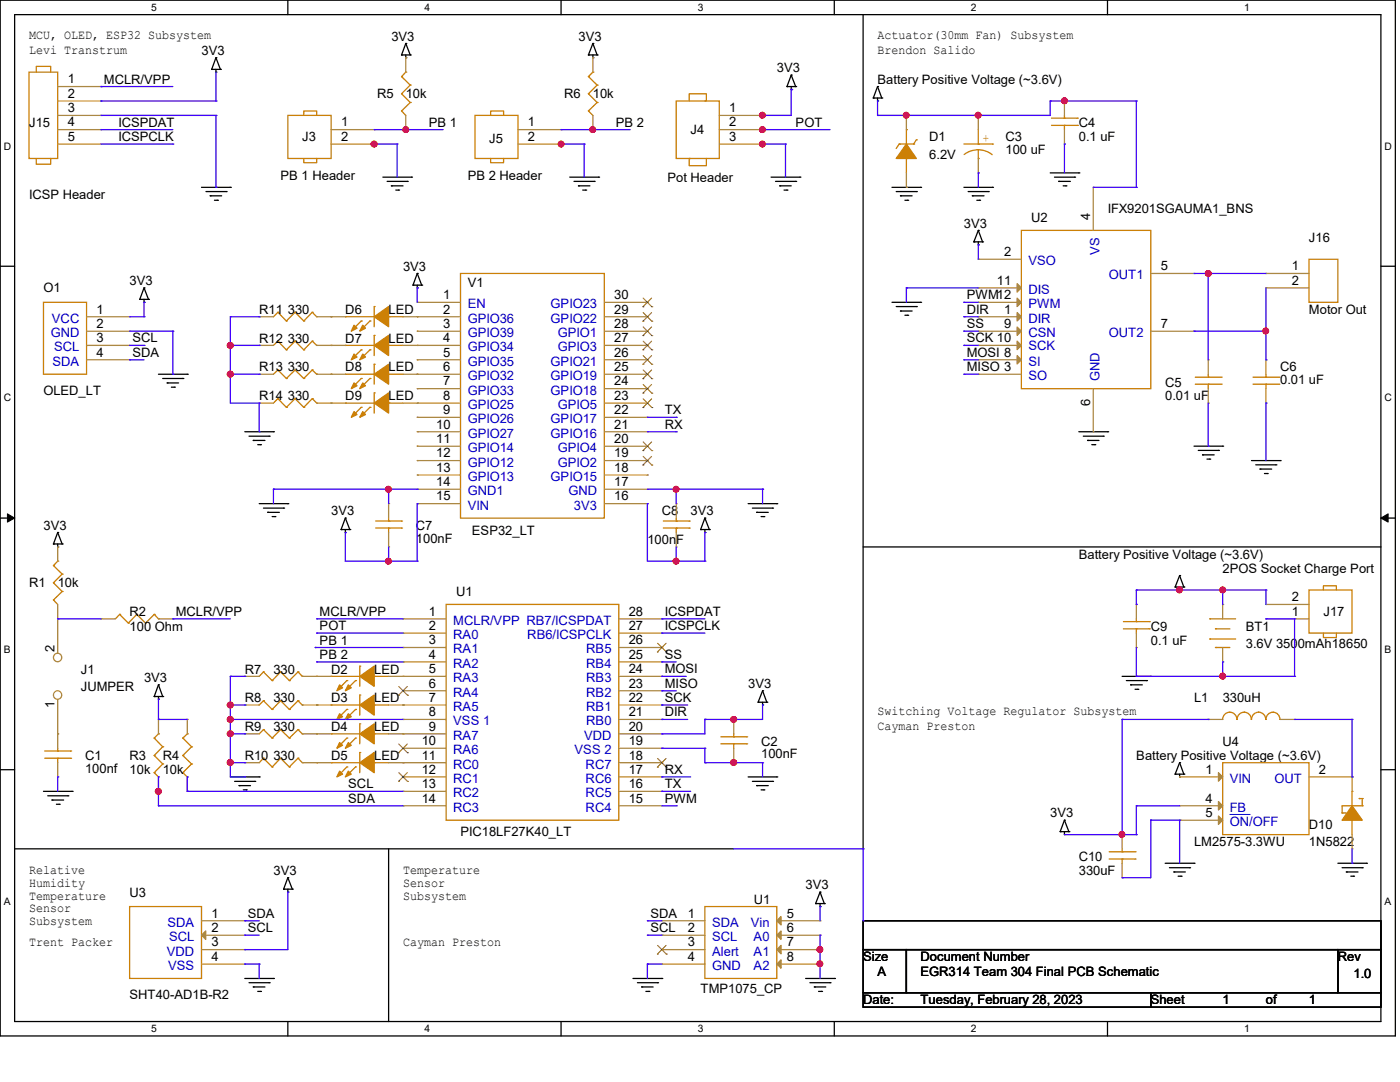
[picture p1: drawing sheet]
<svg xmlns="http://www.w3.org/2000/svg" width="279mm" height="216mm" viewBox="0 0 279 216" stroke-linecap="round" stroke-linejoin="round" font-family="sans-serif">
<path d="M0 0h278.5v206.7h-278.5zM2.9 2.9h272.7v200.9h-272.7z" fill="none" stroke="#000" stroke-width=".25"/>
<g fill="#fff">
<path d="M30.2 .3h1.1v2.3h-1.1z"/>
<path d="M30.2 204.1h1.1v2.3h-1.1z"/>
</g>
<path d="M57.4 0v2.9M57.4 203.8v2.9" fill="none" stroke="#000" stroke-width=".25"/>
<g fill="#fff">
<path d="M84.7 .3h1.1v2.3h-1.1z"/>
<path d="M84.7 204.1h1.1v2.3h-1.1z"/>
</g>
<path d="M112 0v2.9M112 203.8v2.9" fill="none" stroke="#000" stroke-width=".25"/>
<g fill="#fff">
<path d="M139.2 .3h1.1v2.3h-1.1z"/>
<path d="M139.2 204.1h1.1v2.3h-1.1z"/>
</g>
<path d="M166.5 0v2.9M166.5 203.8v2.9" fill="none" stroke="#000" stroke-width=".25"/>
<g fill="#fff">
<path d="M193.8 .3h1.1v2.3h-1.1z"/>
<path d="M193.8 204.1h1.1v2.3h-1.1z"/>
</g>
<path d="M221 0v2.9M221 203.8v2.9" fill="none" stroke="#000" stroke-width=".25"/>
<g fill="#fff">
<path d="M248.3 .3h1.1v2.3h-1.1z"/>
<path d="M248.3 204.1h1.1v2.3h-1.1z"/>
<path d="M.8 28h1.4v2.3h-1.4z"/>
<path d="M276.3 28h1.4v2.3h-1.4z"/>
<path d="M.8 78.2h1.4v2.3h-1.4z"/>
<path d="M276.3 78.2h1.4v2.3h-1.4z"/>
</g>
<path d="M0 53.1h2.9M275.6 53.1h2.9" fill="none" stroke="#000" stroke-width=".25"/>
<g fill="#fff">
<path d="M.8 128.5h1.3v2.2h-1.3z"/>
<path d="M276.3 128.5h1.3v2.2h-1.3z"/>
</g>
<path d="M0 103.4h2.9M275.6 103.4h2.9" fill="none" stroke="#000" stroke-width=".25"/>
<path d="M1.5 102.5l1.4 .9-1.4 .8zM275.6 103.4l1.4-.9v1.7z" fill="#000" stroke="#000" stroke-width=".2"/>
<g fill="#fff">
<path d="M.8 178.7h1.3v2.2h-1.3z"/>
<path d="M276.3 178.7h1.3v2.2h-1.3z"/>
</g>
<g fill="none" stroke="#000" stroke-width=".25">
<path d="M42.2 13.8h.1M42.2 13.8h1.8M43.1 14.4h.1M43.1 11.5h.1M43.1 13.8v.6M43.1 11.5l-.9 2.3M43.1 11.5l.9 2.3M44 13.8h.1M80.1 11h.1M80.1 11h1.8M81 11.5h.1M81 8.7h.1"/>
<path d="M81 11v.5M81 8.7l-.9 2.3M81 8.7l.9 2.3M81.9 11h.1M117.4 11h.1M117.4 11h1.8M118.3 11.5h.1M118.3 8.7h.1M118.3 11v.5M118.3 8.7l-.9 2.3M118.3 8.7l.9 2.3M119.2 11h.1"/>
<path d="M157.1 17.3h.1M157.1 17.3h1.7M157.9 17.9h.1M157.9 15h.1M157.9 17.3v.6M157.9 15l-.8 2.3M157.9 15l.9 2.3M158.8 17.3h.1M172.3 2.9v166.5M174.3 19.6h.1M174.3 19.6h1.7M175.1 17.3h.1"/>
<path d="M175.1 19.6v.6M175.1 17.3l-.8 2.3M175.1 17.3l.9 2.3M176 19.6h.1M40.2 37.4h5.8M41.1 38.2h4M42 39.1h.1M42 39.1h2.2M42.8 40h.6M43.4 40h.1M45.1 38.2h.1M46 37.4h.1"/>
<path d="M76.4 35.3h5.7M77.3 36.2h4M78.1 37.1h.1M78.1 37.1h2.3M79 37.9h.5M79.5 37.9h.1M81.3 36.2h.1M82.1 35.3h.1M113.7 35.3h5.8M114.6 36.2h4M115.4 37.1h.1M115.4 37.1h2.3"/>
<path d="M116.3 37.9h.6M116.9 37.9h.1M118.6 36.2h.1M119.5 35.3h.1M153.9 35.3h5.7M154.8 36.2h4M155.6 37.1h.1M155.6 37.1h2.3M156.5 37.9h.6M157.1 37.9h.1M158.8 36.2h.1M159.6 35.3h.1"/>
<path d="M175.1 20.2h.1M178 37.4h5.7M178.9 38.2h4M179.7 39.1h.1M179.7 39.1h2.3M180.6 40h.5M181.1 40h.1M182.9 38.2h.1M183.7 37.4h.1M192.4 37.4h5.7M193.2 38.2h4M194.1 39.1h.1"/>
<path d="M194.1 39.1h2.3M194.9 40h.6M195.5 40h.1M197.2 38.2h.1M198.1 37.4h.1M209.6 34.5h5.7M210.4 35.3h4.1M211.3 36.2h.1M211.3 36.2h2.3M212.2 37.1h.5M212.7 37.1h.1M214.5 35.3h.1"/>
<path d="M215.3 34.5h.1M27.9 59.7h.1M27.9 59.7h1.7M28.7 57.4h.1M28.7 59.7v.6M28.7 57.4l-.8 2.3M28.7 57.4l.9 2.3M29.6 59.7h.1M82.4 56.9h.1M82.4 56.9h1.8M83.3 57.4h.1M83.3 54.6h.1"/>
<path d="M83.3 56.9v.5M83.3 54.6l-.9 2.3M83.3 54.6l.9 2.3M84.2 56.9h.1M194.4 48.3h.1M194.4 48.3h1.7M195.2 48.9h.1M195.2 46h.1M195.2 48.3v.6M195.2 46l-.8 2.3M195.2 46l.9 2.3M196.1 48.3h.1"/>
<path d="M28.7 60.3h.1M31.6 74.7h5.8M32.5 75.5h4M33.4 76.4h.1M33.4 76.4h2.2M34.2 77.3h.6M34.8 77.3h.1M36.5 75.5h.1M37.4 74.7h.1M178 60.3h5.7M178.9 61.2h4M179.7 62.1h.1"/>
<path d="M179.7 62.1h2.3M180.6 62.9h.5M181.1 62.9h.1M182.9 61.2h.1M183.7 60.3h.1M48.9 86.1h5.7M49.7 87h4M50.5 87.9h.1M50.5 87.9h2.4M51.4 88.7h.6M52 88.7h.1M53.7 87h.1"/>
<path d="M54.6 86.1h.1M215.3 86.1h5.8M216.2 87h4M217 87.9h.1M217 87.9h2.3M217.9 88.7h.6M218.5 88.7h.1M220.2 87h.1M221.1 86.1h.1M238.3 89h5.7M239.1 89.9h4.1M240 90.8h.1"/>
<path d="M240 90.8h2.3M240.9 91.6h.5M241.4 91.6h.1M243.2 89.9h.1M244 89h.1M249.8 91.9h5.7M250.6 92.8h4M251.5 93.6h.1M251.5 93.6h2.3M252.3 94.5h.6M252.9 94.5h.1M254.6 92.8h.1"/>
<path d="M255.5 91.9h.1M10.7 108.5h.1M10.7 108.5h1.7M11.5 109.1h.1M11.5 106.3h.1M11.5 108.5v.6M11.5 106.3l-.8 2.2M11.5 106.3l.9 2.2M12.4 108.5h.1M51.7 100.5h5.7M52.6 101.4h4M53.4 102.2h.1"/>
<path d="M53.4 102.2h2.4M54.3 103.1h.6M54.9 103.1h.1M56.6 101.4h.1M57.4 100.5h.1M68.1 105.7h.1M68.1 105.7h1.7M68.9 106.3h.1M68.9 103.4h.1M68.9 105.7v.6M68.9 103.4l-.8 2.3M68.9 103.4l.9 2.3"/>
<path d="M69.8 105.7h.1M139.8 105.7h.1M139.8 105.7h1.8M140.7 106.3h.1M140.7 103.4h.1M140.7 105.7v.6M140.7 103.4l-.9 2.3M140.7 103.4l.9 2.3M141.6 105.7h.1M149.3 100.5h5.7M150.2 101.4h4M151 102.2h.1"/>
<path d="M151 102.2h2.3M151.9 103.1h.5M152.4 103.1h.1M154.2 101.4h.1M155 100.5h.1M172.3 109.1h103.3M234.5 117.1h.1M234.5 117.1h1.8M235.4 117.7h.1M235.4 114.9h.1M235.4 117.1v.6M235.4 114.9l-.9 2.2"/>
<path d="M235.4 114.9l.9 2.2M236.3 117.1h.1M30.8 139h.1M30.8 139h1.7M31.6 139.5h.1M31.6 136.7h.1M31.6 139v.5M31.6 136.7l-.8 2.3M31.6 136.7l.9 2.3M32.5 139h.1M152.2 137.8h.1M152.2 137.8l-.9 2.3"/>
<path d="M152.2 137.8l.8 2.3M223.9 135h5.8M224.8 135.8h4M225.6 136.7h.1M225.6 136.7h2.4M226.5 137.5h.6M227.1 137.5h.1M228.8 135.8h.1M229.7 135h.1M0 153.6h2.9M8.7 157.9h5.7M9.5 158.8h4"/>
<path d="M10.4 159.6h.1M10.4 159.6h2.3M13.5 158.8h.1M14.4 157.9h.1M46 155h5.7M46.8 155.9h4M47.7 156.8h.1M47.7 156.8h2.3M48.6 157.6h.5M49.1 157.6h.1M50.8 155.9h.1M51.7 155h.1"/>
<path d="M149.3 155h5.7M150.2 155.9h4M151 156.8h.1M151 156.8h2.3M151.3 140.1h.1M151.3 140.1h1.7M151.9 157.6h.5M152.2 140.7h.1M152.2 140.1v.6M152.4 157.6h.1M153 140.1h.1M154.2 155.9h.1"/>
<path d="M155 155h.1M234.5 154.5h.1M234.5 154.5h1.8M235.4 155h.1M235.4 152.2h.1M235.4 154.5v.5M235.4 152.2l-.9 2.3M235.4 152.2l.9 2.3M236.3 154.5h.1M275.6 153.6h2.9M2.9 169.4h143.5M11.3 160.5h.5"/>
<path d="M11.8 160.5h.1M56.6 177.4h.1M56.6 177.4h1.7M57.4 178h.1M57.4 175.1h.1M57.4 177.4v.6M57.4 175.1l-.8 2.3M57.4 175.1l.9 2.3M58.3 177.4h.1M77.6 169.4v34.4M163.7 178h.1M163.7 178l-.9 2.3"/>
<path d="M163.7 178l.8 2.3M211.6 165.9h.1M211.6 165.9h1.7M212.4 166.5h.1M212.4 163.7h.1M212.4 165.9v.6M212.4 163.7l-.8 2.2M212.4 163.7l.9 2.2M213.3 165.9h.1M232.5 172.3h5.8M233.4 173.1h4M234.3 174h.1"/>
<path d="M234.3 174h2.3M235.1 174.8h.6M235.7 174.8h.1M237.4 173.1h.1M238.3 172.3h.1M267 172.3h5.7M267.8 173.1h4.1M268.7 174h.1M268.7 174h2.3M269.6 174.8h.5M270.1 174.8h.1M271.9 173.1h.1"/>
<path d="M272.7 172.3h.1M48.9 195.2h5.7M49.7 196.1h4M50.5 196.9h.1M50.5 196.9h2.4M51.4 197.8h.6M52 197.8h.1M53.7 196.1h.1M54.6 195.2h.1M126.3 195.2h5.8M127.2 196.1h4M128.1 196.9h.1"/>
<path d="M128.1 196.9h2.2M128.9 197.8h.6M129.5 197.8h.1M131.2 196.1h.1M132.1 195.2h.1M160.8 195.2h5.7M161.6 196.1h4.1M162.5 196.9h.1M162.5 196.9h2.3M162.8 180.3h.1M162.8 180.3h1.7M163.4 197.8h.6"/>
<path d="M163.7 180.9h.1M163.7 180.3v.6M164 197.8h.1M164.5 180.3h.1M165.7 196.1h.1M166.5 195.2h.1M172.3 183.7h103.3v5.8h-103.3zM172.3 189.5h8.6v8.6h-8.6zM172.3 198.1h57.4v2.9h-57.4zM180.9 189.5h86.1v8.6h-86.1zM229.7 198.1h45.9v2.9h-45.9zM267 189.5h8.6v8.6h-8.6z"/>
</g>
<g fill="none" stroke="#cc8006" stroke-width=".25">
<path d="M5.8 14.4h5.7v17.2h-5.7zM7.2 14.4v-1.1h2.9v1.1M80.1 18.7h.1M80.1 15.3h.1M80.1 18.7l1.8 1.7M80.1 15.3l1.8 1.7M81 14.4h.1M81 14.4l-.9 .9M81.9 17h.1M81.9 17l-1.8 1.7M117.4 18.7h.1M117.4 15.3h.1"/>
<path d="M117.4 18.7l1.8 1.7M117.4 15.3l1.8 1.7M118.3 14.4h.1M118.3 14.4l-.9 .9M119.2 17h.1M119.2 17l-1.8 1.7M7.2 31.6v1.2h2.9v-1.2M57.4 23h8.7v8.6h-8.7zM60.6 23v-.9h2.6v.9M60.6 31.6v.9h2.6v-.9M80.1 22.1h.1M80.1 22.1l.9 .9"/>
<path d="M81.9 20.4h.1M81.9 20.4l-1.8 1.7M94.8 23h8.6v8.6h-8.6zM97.9 23v-.9h2.6v.9M97.9 31.6v.9h2.6v-.9M117.4 22.1h.1M117.4 22.1l.9 .9M119.2 20.4h.1M119.2 20.4l-1.8 1.7M135 20.2h8.6v11.4h-8.6zM137.5 20.2v-1.5h3.5v1.5h-.3M137.8 31.6h-.3v1.5h3.5v-1.5"/>
<path d="M91.9 54.6h28.7v48.8h-28.7zM203.8 46h25.9v31.6h-25.9zM261.2 51.7h5.8v8.6h-5.8zM8.7 60.3h8.6v14.4h-8.6zM55.5 79.5h.1M55.5 73.8h.1M55.5 68.1h.1M55.5 62.3h.1M55.5 79.5l-.9 .9M55.5 79.5l1.6 1.8M55.5 73.8l-.9 .9M55.5 73.8l1.6 1.7"/>
<path d="M55.5 68.1l-.9 .8M55.5 68.1l1.6 1.7M55.5 62.3l-.9 .9M55.5 62.3l1.6 1.8M57.1 75.5h.1M57.1 69.8h.1M57.1 64.1h.1M58.9 79.5h.1M58.9 73.8h.1M58.9 68.1h.1M58.9 62.3h.1M58.9 79.5l-1.8 1.8"/>
<path d="M58.9 79.5l1.7 1.8M58.9 73.8l-1.8 1.7M58.9 73.8l1.7 1.7M58.9 68.1l-1.8 1.7M58.9 68.1l1.7 1.7M58.9 62.3l-1.8 1.8M58.9 62.3l1.7 1.8M60.6 75.5h.1M60.6 69.8h.1M60.6 64.1h.1M62.3 79.5h.1M62.3 73.8h.1"/>
<path d="M62.3 68.1h.1M62.3 62.3h.1M62.3 79.5l-1.7 1.8M62.3 79.5l.9 .9M62.3 73.8l-1.7 1.7M62.3 73.8l.9 .9M62.3 68.1l-1.7 1.7M62.3 68.1l.9 .8M62.3 62.3l-1.7 1.8M62.3 62.3l.9 .9M63.2 74.7h.1M63.2 68.9h.1"/>
<path d="M63.2 63.2h.1M68.9 74.7h.1M68.9 68.9h.1M68.9 63.2h.1M68.9 74.7h5.8M68.9 68.9h5.8M68.9 63.2h5.8M72.1 75.5h.1M72.1 69.8h.1M72.1 64.1h.1M72.1 64.1l-1.7 1.7M72.1 75.5l-1.7 1.8"/>
<path d="M72.1 69.8l-1.7 1.7M73.8 75.5h.1M73.8 69.8h.1M73.8 64.1h.1M73.8 75.5l-1.7 1.8M73.8 69.8l-1.7 1.7M73.8 64.1l-1.7 1.7M74.7 78.4h.1M74.7 72.7h.1M74.7 66.9h.1M74.7 61.2h.1M74.7 61.2v4"/>
<path d="M74.7 66.9v4.1M74.7 72.7v4M74.7 78.4v4M77.6 74.7h.1M77.6 68.9h.1M77.6 63.2h.1M77.6 74.7h2.8M77.6 68.9h2.8M77.6 63.2h2.8M238.5 76.7h5.2M238.5 75.3h5.2M241.1 75.3h.1"/>
<path d="M241.1 76.7h.1M241.1 74.7v.6M241.1 76.7v.9M243.7 76.7h.1M243.7 75.3h.1M250.1 76.7h5.1M250.1 75.3h5.1M252.6 75.3h.1M252.6 76.7h.1M252.6 74.7v.6M252.6 76.7v.9M255.2 76.7h.1"/>
<path d="M255.2 75.3h.1M57.1 81.3h.1M60.6 81.3h.1M63.2 80.4h.1M68.9 80.4h.1M68.9 80.4h5.8M72.1 81.3h.1M72.1 81.3l-1.7 1.7M73.8 81.3h.1M73.8 81.3l-1.7 1.7M77.6 80.4h.1M77.6 80.4h2.8"/>
<path d="M10.7 119.7h.1M10.7 116.3h.1M10.7 112.9h.1M10.7 119.7l.8 .9M10.7 116.3l1.7 1.7M10.7 112.9l1.7 1.7M11.5 112h.1M11.5 112l-.8 .9M12.4 118h.1M12.4 114.6h.1M12.4 118l-1.7 1.7M12.4 114.6l-1.7 1.7"/>
<path d="M132.4 105.4h5.1M132.4 104h5.1M135 104h.1M135 105.4h.1M135 103.4v.6M135 105.4v.9M137.5 105.4h.1M137.5 104h.1M261.2 117.7h8.6v8.6h-8.6zM264.1 117.7v-.8h2.6v.8M23.9 122.6h.1M23.9 122.6l-.9 .9"/>
<path d="M23.9 122.6l1.7 1.7M25.6 124.3h.1M27.3 122.6h.1M27.3 122.6l-1.7 1.7M27.3 122.6l1.7 1.7M29 124.3h.1M30.8 122.6h.1M30.8 122.6l-1.8 1.7M30.8 122.6l.8 .9M31.6 123.5h.1M52.6 139.8h.1M52.6 139.8l-.9 .9"/>
<path d="M52.6 139.8l1.7 1.8M56 139.8h.1M56 139.8l-1.7 1.8M56 139.8l1.7 1.8M59.5 139.8h.1M59.5 139.8l-1.8 1.8M59.5 139.8l.8 .9M71.8 138.7h.1M71.8 138.7v4M89 120.6h34.5v43.1h-34.5zM224.2 125.5h5.2M224.2 124h5.2"/>
<path d="M226.8 124h.1M226.8 125.5h.1M226.8 123.5v.5M226.8 125.5v.8M229.4 125.5h.1M229.4 124h.1M241.4 123.5h.1M241.4 127.5h.1M241.4 123.5h5.2M241.4 127.5h5.2M242.6 129.2h.1M242.6 125.5h.1"/>
<path d="M242.6 129.2h2.8M242.6 125.5h2.8M264.1 126.3v.9h2.6v-.9M8.9 151.3h5.2M8.9 149.9h5.2M11.5 149.9h.1M11.5 151.3h.1M11.5 149.3v.6M11.5 151.3v.9M14.1 151.3h.1M14.1 149.9h.1M30.8 154.2h.1"/>
<path d="M30.8 150.7h.1M30.8 147.3h.1M30.8 154.2l.8 .8M30.8 150.7l1.7 1.7M30.8 147.3l1.7 1.7M31.6 146.4h.1M31.6 146.4l-.8 .9M32.5 152.4h.1M32.5 149h.1M32.5 152.4l-1.7 1.8M32.5 149l-1.7 1.7M36.5 154.2h.1"/>
<path d="M36.5 150.7h.1M36.5 147.3h.1M36.5 154.2l.9 .8M36.5 150.7l1.7 1.7M36.5 147.3l1.7 1.7M37.4 146.4h.1M37.4 146.4l-.9 .9M38.2 152.4h.1M38.2 149h.1M38.2 152.4l-1.7 1.8M38.2 149l-1.7 1.7M54.3 141.6h.1"/>
<path d="M57.7 141.6h.1M60.3 140.7h.1M66.1 140.7h.1M66.1 146.4h.1M66.1 140.7h5.7M66.1 146.4h5.7M69.2 141.6h.1M69.2 147.3h.1M69.2 141.6l-1.7 1.7M69.2 147.3l-1.7 1.7M71 141.6h.1M71 147.3h.1"/>
<path d="M71 141.6l-1.8 1.7M71 147.3l-1.8 1.7M71.8 144.4h.1M71.8 144.4v4M74.7 140.7h.1M74.7 146.4h.1M74.7 140.7h2.9M74.7 146.4h2.9M143.8 148.4h5.2M143.8 147h5.2M146.4 147h.1M146.4 148.4h.1"/>
<path d="M146.4 146.4v.6M146.4 148.4v.9M149 148.4h.1M149 147h.1M244 152.2h17.2v14.3h-17.2zM244 143.6a1.42 1.42 0 0 1 1.4-1.5 1.42 1.42 0 0 1 1.4 1.5 1.58 1.58 0 0 1 1.5-1.5 1.42 1.42 0 0 1 1.4 1.5M249.8 143.6a1.42 1.42 0 0 1 1.4-1.5 1.42 1.42 0 0 1 1.4 1.5M252.6 143.6a1.42 1.42 0 0 1 1.5-1.5 1.41 1.41 0 0 1 1.3 1.5M269.8 157.9h.1M269.8 157.9v2.9M271.3 159.3h.1M271.3 159.3h.6"/>
<path d="M271.9 159.3h.1M271.9 159.3v1.5M221.4 171.4h5.1M221.4 170h5.1M223.9 170h.1M223.9 171.4h.1M223.9 169.4v.6M223.9 171.4v.9M226.5 171.4h.1M226.5 170h.1M267.8 162.2h.1M267.8 162.2h.6"/>
<path d="M268.4 162.2h.1M269.8 163.7h.1M269.8 163.7v2.8M271.9 160.8h.1M271.9 160.8h-4.1v1.4M25.9 180.9h14.3v14.3h-14.3zM140.7 180.9h14.3v14.3h-14.3z"/>
</g>
<g fill="none" stroke="#a84" stroke-width=".25">
<path d="M11.5 17.3h8.7M20.2 17.3h.1M81 11.5h.1M81 11.5v2.9M118.3 11.5h.1M118.3 11.5v2.9M11.5 23h8.7M11.5 25.9h8.7M11.5 28.7h8.7M11.5 20.2h8.7M20.2 20.2h.1M20.2 23h.1"/>
<path d="M20.2 25.9h.1M20.2 28.7h.1M66.1 25.9h8.6M66.1 28.7h8.6M74.7 25.9h.1M74.7 28.7h.1M81 25.9h.1M81 23v2.9M103.4 25.9h8.6M103.4 28.7h8.6M112 25.9h.1M112 28.7h.1"/>
<path d="M118.3 25.9h.1M118.3 23v2.9M143.6 23h8.6M143.6 25.9h8.6M143.6 28.7h8.6M152.2 23h.1M152.2 25.9h.1M152.2 28.7h.1M218.2 37.4h.1M218.2 37.4v8.6M195.2 51.7h.1M195.2 57.4h.1"/>
<path d="M195.2 51.7h8.6M195.2 57.4h8.6M229.7 54.6h8.6M238.3 54.6h.1M252.6 54.6h.1M252.6 57.4h.1M252.6 54.6h8.6M252.6 57.4h8.6M17.3 63.2h8.6M17.3 66.1h8.6M17.3 68.9h8.6M17.3 71.8h8.6"/>
<path d="M25.9 63.2h.1M25.9 66.1h.1M25.9 68.9h.1M25.9 71.8h.1M51.7 74.7h.1M51.7 68.9h.1M51.7 63.2h.1M51.7 63.2h2.9M51.7 68.9h2.9M51.7 74.7h2.9M63.2 63.2h5.7M63.2 68.9h5.7"/>
<path d="M63.2 74.7h5.7M66.1 74.7h.1M66.1 68.9h.1M66.1 63.2h.1M80.4 63.2h11.5M80.4 68.9h11.5M80.4 74.7h11.5M83.3 60.3h.1M83.3 63.2h.1M83.3 66.1h.1M83.3 68.9h.1M83.3 71.8h.1"/>
<path d="M83.3 74.7h.1M83.3 77.6h.1M83.3 66.1h8.6M83.3 71.8h8.6M83.3 60.3h8.6M83.3 77.6h8.6M120.6 63.2h8.6M120.6 66.1h8.6M120.6 68.9h8.6M120.6 71.8h8.6M120.6 74.7h8.6M120.6 60.3h8.6"/>
<path d="M120.6 77.6h8.6M129.2 77.6h.1M129.2 74.7h.1M129.2 71.8h.1M129.2 68.9h.1M129.2 66.1h.1M129.2 63.2h.1M129.2 60.3h.1M195.2 63.2h.1M195.2 74.7h.1M195.2 71.8h.1M195.2 66.1h.1"/>
<path d="M195.2 68.9h.1M195.2 60.3h.1M195.2 63.2h8.6M195.2 66.1h8.6M195.2 68.9h8.6M195.2 71.8h8.6M195.2 74.7h8.6M195.2 60.3h8.6M218.2 77.6v8.5M229.7 66.1h8.6M238.3 66.1h.1M241.1 71.8h.1"/>
<path d="M241.1 71.8v2.9M241.1 77.6v2.8M252.6 71.8h.1M252.6 71.8v2.9M252.6 77.6v2.8M51.7 80.4h.1M51.7 80.4h2.9M63.2 80.4h5.7M66.1 80.4h.1M80.4 80.4h11.5M83.3 80.4h.1M83.3 83.3h.1"/>
<path d="M83.3 86.1h.1M83.3 89h.1M83.3 91.9h.1M83.3 94.8h.1M83.3 97.6h.1M83.3 83.3h8.6M83.3 86.1h8.6M83.3 89h8.6M83.3 91.9h8.6M83.3 94.8h8.6M83.3 97.6h8.6M120.6 80.4h8.6"/>
<path d="M120.6 83.3h8.6M120.6 86.1h8.6M120.6 89h8.6M120.6 91.9h8.6M120.6 94.8h8.6M120.6 97.6h8.6M129.2 97.6h.1M129.2 94.8h.1M129.2 91.9h.1M129.2 89h.1M129.2 86.1h.1M129.2 83.3h.1"/>
<path d="M129.2 80.4h.1M218.2 86.1h.1M241.1 80.4h.1M252.6 80.4h.1M11.5 109.1h.1M11.5 109.1v2.9M83.3 100.5h.1M83.3 100.5h8.6M120.6 100.5h8.6M129.2 100.5h.1M135 100.5h.1M135 109.1h.1"/>
<path d="M135 100.5v2.9M135 106.3v2.8M11.5 123.5h.1M11.5 120.6v2.9M20.2 123.5h.1M20.2 123.5h2.8M31.6 123.5h2.9M34.5 123.5h.1M80.4 123.5h.1M80.4 126.3h.1M80.4 129.2h.1M80.4 132.1h.1"/>
<path d="M80.4 135h.1M80.4 137.8h.1M80.4 123.5h8.6M80.4 126.3h8.6M80.4 129.2h8.6M80.4 132.1h8.6M80.4 135h8.6M80.4 137.8h8.6M123.5 123.5h8.6M123.5 126.3h8.6M123.5 129.2h8.6M123.5 132.1h8.6"/>
<path d="M123.5 135h8.6M123.5 137.8h8.6M132.1 137.8h.1M132.1 135h.1M132.1 132.1h.1M132.1 129.2h.1M132.1 126.3h.1M132.1 123.5h.1M226.8 120.6h.1M226.8 129.2h.1M226.8 120.6v2.9M226.8 126.3v2.9"/>
<path d="M244 120.6h.1M244 132.1h.1M244 120.6v2.9M244 129.2v2.9M252.6 123.5h.1M252.6 120.6h.1M252.6 123.5h8.6M252.6 120.6h8.6M11.5 146.4h.1M11.5 155h.1M11.5 146.4v2.9M11.5 152.2v2.8"/>
<path d="M31.6 157.9h.1M31.6 143.6h.1M31.6 143.6v2.8M31.6 155v2.9M37.4 157.9h.1M37.4 143.6h.1M37.4 143.6v2.8M37.4 155v2.9M48.9 140.7h.1M48.9 140.7h2.8M60.3 140.7h5.8M63.2 140.7h.1"/>
<path d="M63.2 146.4h.1M63.2 146.4h2.9M77.6 140.7h11.4M77.6 146.4h11.4M80.4 140.7h.1M80.4 143.6h.1M80.4 146.4h.1M80.4 149.3h.1M80.4 152.2h.1M80.4 155h.1M80.4 157.9h.1M80.4 155h8.6"/>
<path d="M80.4 143.6h8.6M80.4 149.3h8.6M80.4 152.2h8.6M80.4 157.9h8.6M123.5 155h8.6M123.5 140.7h8.6M123.5 143.6h8.6M123.5 146.4h8.6M123.5 149.3h8.6M123.5 152.2h8.6M123.5 157.9h8.6M132.1 157.9h.1"/>
<path d="M132.1 155h.1M132.1 152.2h.1M132.1 149.3h.1M132.1 146.4h.1M132.1 143.6h.1M132.1 140.7h.1M146.4 143.6h.1M146.4 152.2h.1M146.4 143.6v2.8M146.4 149.3v2.9M235.4 155h.1M235.4 155h8.6"/>
<path d="M241.1 143.6h.1M241.1 143.6h2.9M255.5 143.6h2.9M258.4 143.6h.1M261.2 155h8.6M269.8 155h.1M269.8 155v2.9M80.4 160.8h.1M80.4 160.8h8.6M123.5 160.8h8.6M132.1 160.8h.1M223.9 166.5h.1"/>
<path d="M223.9 175.1h.1M223.9 166.5v2.9M223.9 172.3v2.8M235.4 160.8h.1M235.4 163.7h.1M235.4 160.8h8.6M235.4 163.7h8.6M269.8 169.4h.1M269.8 166.5v2.9M40.2 183.7h8.7M40.2 186.6h8.7M40.2 189.5h8.7"/>
<path d="M40.2 192.4h8.7M48.9 183.7h.1M48.9 186.6h.1M48.9 189.5h.1M48.9 192.4h.1M132.1 183.7h.1M132.1 186.6h.1M132.1 189.5h.1M132.1 192.4h.1M132.1 183.7h8.6M132.1 186.6h8.6M132.1 189.5h8.6"/>
<path d="M132.1 192.4h8.6M155 183.7h8.7M155 186.6h8.7M155 189.5h8.7M155 192.4h8.7M163.7 183.7h.1M163.7 186.6h.1M163.7 189.5h.1M163.7 192.4h.1"/>
</g>
<g fill="none" stroke="#804000" stroke-width=".2">
<path d="M128.4 59.5l1.7 1.7M130 59.5l-1.7 1.7M128.3 78.4h.1M128.3 75.6h.1M128.3 72.7h.1M128.3 69.8h.1M128.3 67h.1M128.3 64.1h.1M128.3 61.2h.1M128.4 79.6l1.7 1.7M128.4 76.7l1.7 1.7M128.4 73.8l1.7 1.8"/>
<path d="M128.4 71l1.7 1.7M128.4 68.1l1.7 1.7M128.4 65.2l1.7 1.8M128.4 62.4l1.7 1.7M130 79.6l-1.7 1.7M130 76.7l-1.7 1.7M130 73.8l-1.7 1.8M130 71l-1.7 1.7M130 68.1l-1.7 1.7M130 65.2l-1.7 1.8M130 62.4l-1.7 1.7M130.1 78.4h.1"/>
<path d="M130.1 75.6h.1M130.1 72.7h.1M130.1 69.8h.1M130.1 67h.1M130.1 64.1h.1M130.1 61.2h.1M128.3 92.8h.1M128.3 89.9h.1M128.3 81.3h.1M128.4 91.1l1.7 1.7M128.4 88.2l1.7 1.7M130 91.1l-1.7 1.7"/>
<path d="M130 88.2l-1.7 1.7M130.1 92.8h.1M130.1 89.9h.1M130.1 81.3h.1M79.5 138.7h.1M79.6 137l1.7 1.7M81.3 137l-1.8 1.7M81.3 138.7h.1M131.2 130.1h.1M131.2 128.4l1.8 1.7M132.9 128.4l-1.7 1.7M133 130.1h.1"/>
<path d="M79.5 150.2h.1M79.5 155.9h.1M79.6 148.5l1.7 1.7M79.6 154.2l1.7 1.7M81.3 148.5l-1.8 1.7M81.3 154.2l-1.8 1.7M81.3 150.2h.1M81.3 155.9h.1M131.2 153.1h.1M131.2 151.3l1.8 1.8M132.9 151.3l-1.7 1.8M133 153.1h.1"/>
<path d="M131.2 190.4h.1M131.2 188.6l1.8 1.8M132.9 188.6l-1.7 1.8M133 190.4h.1"/>
</g>
<g fill="#a84" stroke="#a84" stroke-width=".25">
<path d="M155 183.7l.9-.8v1.7z"/>
<path d="M155 186.6l.9-.8v1.7z"/>
<path d="M155 189.5l.9-.9v1.7z"/>
<path d="M155 192.4l.9-.9v1.7z"/>
<path d="M243.2 154.2l.8 .8-.8 .9z"/>
<path d="M243.2 159.9l.8 .9-.8 .8z"/>
<path d="M243.2 162.8l.8 .9-.8 .8z"/>
<path d="M203 62.4l.8 .8-.8 .9z"/>
<path d="M203 71l.8 .8-.8 .8z"/>
<path d="M203 65.2l.8 .9-.8 .8z"/>
<path d="M203 68.1l.8 .8-.8 .9z"/>
<path d="M203 56.6l.8 .8-.8 .9z"/>
<path d="M203 59.5l.8 .8-.8 .9z"/>
<path d="M41.1 185.8v1.7l-.9-.9z"/>
</g>
<path d="M245.4 162.5h3.9M249.3 162.5h.1" fill="none" stroke="#00c" stroke-width=".2"/>
<g fill="#cc8006" stroke="#cc8006" stroke-width=".25">
<path d="M74.7 80.4l2.9-2v4z" fill-rule="evenodd"/>
<path d="M70.7 82.1l.5 .6-1.1 .6z" fill-rule="evenodd"/>
<path d="M72.4 82.1l.5 .6-1.1 .6z" fill-rule="evenodd"/>
<path d="M269.8 160.8l2.1 2.9h-4.1z" fill-rule="evenodd"/>
<path d="M74.7 74.7l2.9-2v4z" fill-rule="evenodd"/>
<path d="M70.7 76.4l.5 .6-1.1 .6z" fill-rule="evenodd"/>
<path d="M72.4 76.4l.5 .6-1.1 .6z" fill-rule="evenodd"/>
<path d="M74.7 68.9l2.9-2v4.1z" fill-rule="evenodd"/>
<path d="M70.7 70.7l.5 .5-1.1 .6z" fill-rule="evenodd"/>
<path d="M72.4 70.7l.5 .5-1.1 .6z" fill-rule="evenodd"/>
<path d="M71.8 140.7l2.9-2v4z" fill-rule="evenodd"/>
<path d="M67.8 142.4l.6 .6-1.2 .6z" fill-rule="evenodd"/>
<path d="M69.5 142.4l.6 .6-1.2 .6z" fill-rule="evenodd"/>
<path d="M74.7 63.2l2.9-2v4z" fill-rule="evenodd"/>
<path d="M70.7 64.9l.5 .6-1.1 .6z" fill-rule="evenodd"/>
<path d="M72.4 64.9l.5 .6-1.1 .6z" fill-rule="evenodd"/>
<path d="M71.8 146.4l2.9-2v4z" fill-rule="evenodd"/>
<path d="M67.8 148.2l.6 .5-1.2 .6z" fill-rule="evenodd"/>
<path d="M69.5 148.2l.6 .5-1.2 .6z" fill-rule="evenodd"/>
</g>
<circle cx="11.5" cy="138.7" r=".83" fill="#fff" stroke="#a84" stroke-width=".25"/>
<path d="M11.5 139.6v6.8M11.5 146.4h.1" fill="none" stroke="#a84" stroke-width=".25"/>
<circle cx="11.5" cy="131.2" r=".83" fill="#fff" stroke="#a84" stroke-width=".25"/>
<g fill="none" stroke="#a84" stroke-width=".25">
<path d="M180.9 37.4h.1M180.9 23h.1M180.9 23v2.9M180.9 34.5v2.9M195.2 23h.1M195.2 34.5h.1M195.2 23v2.9M195.2 31.6v2.9M212.4 20.2h.1M212.4 28.7h.1M212.4 20.2v2.8M212.4 25.9v2.8"/>
<path d="M77.6 100.5h.1M77.6 109.1h.1M77.6 100.5v2.9M77.6 106.3v2.8M11.5 123.5h.1M11.5 123.5v6.8M48.9 135h.1M48.9 135h2.8M60.3 135h5.8M63.2 135h.1M77.6 135h2.8M80.4 135h.1"/>
<path d="M48.9 146.4h.1M48.9 152.2h.1M48.9 146.4h2.8M48.9 152.2h2.8M60.3 146.4h2.9M60.3 152.2h5.8M63.2 146.4h.1M63.2 152.2h.1M77.6 152.2h2.8M80.4 152.2h.1"/>
</g>
<g fill="none" stroke="#cc8006" stroke-width=".25">
<path d="M179.5 28.7h.1M179.5 28.7h2.8M179.5 28.7l-.6 .9M180.9 31.6h.1M180.9 25.9h.1M180.9 25.9v2.8M180.9 31.6v2.9M182.3 28.7h.1M182.9 27.9h.1M182.9 27.9l-.6 .8M192.4 28.7h5.7M195.2 31.6h.1"/>
<path d="M195.2 28.7h.1M195.2 29.9l1.5 .2 1.3 .8M195.2 29.9l-1.5 .2-1.3 .7M195.2 25.9v2.8M195.2 29.9v1.7M198.1 28.7h.1M209.8 25h5.2M209.8 23.6h5.2M212.4 23.6h.1M212.4 25h.1M212.4 23v.6M212.4 25v.9"/>
<path d="M215 25h.1M215 23.6h.1M75 105.4h5.1M75 104h5.1M77.6 104h.1M77.6 105.4h.1M77.6 103.4v.6M77.6 105.4v.9M80.1 105.4h.1M80.1 104h.1M52.6 134.1h.1M52.6 134.1l-.9 .9"/>
<path d="M52.6 134.1l1.7 1.7M54.3 135.8h.1M56 134.1h.1M56 134.1l-1.7 1.7M56 134.1l1.7 1.7M57.7 135.8h.1M59.5 134.1h.1M59.5 134.1l-1.8 1.7M59.5 134.1l.8 .9M60.3 135h.1M66.1 135h.1M66.1 135h5.7"/>
<path d="M69.2 135.8h.1M69.2 135.8l-1.7 1.7M71 135.8h.1M71 135.8l-1.8 1.7M71.8 132.9h.1M71.8 132.9v4M74.7 135h.1M74.7 135h2.9M52.6 145.6h.1M52.6 151.3h.1M52.6 145.6l-.9 .8M52.6 145.6l1.7 1.7"/>
<path d="M52.6 151.3l-.9 .9M52.6 151.3l1.7 1.7M54.3 147.3h.1M54.3 153h.1M56 145.6h.1M56 151.3h.1M56 145.6l-1.7 1.7M56 145.6l1.7 1.7M56 151.3l-1.7 1.7M56 151.3l1.7 1.7M57.7 147.3h.1M57.7 153h.1"/>
<path d="M59.5 145.6h.1M59.5 151.3h.1M59.5 145.6l-1.8 1.7M59.5 145.6l.8 .8M59.5 151.3l-1.8 1.7M59.5 151.3l.8 .9M60.3 146.4h.1M60.3 152.2h.1M66.1 152.2h.1M66.1 152.2h5.7M69.2 153h.1M69.2 153l-1.7 1.8"/>
<path d="M71 153h.1M71 153l-1.8 1.8M71.8 150.2h.1M71.8 150.2v4M74.7 152.2h.1M74.7 152.2h2.9"/>
</g>
<g fill="#cc8006" stroke="#cc8006" stroke-width=".25">
<path d="M71.8 135l2.9-2.1v4z" fill-rule="evenodd"/>
<path d="M67.8 136.7l.6 .5-1.2 .6z" fill-rule="evenodd"/>
<path d="M69.5 136.7l.6 .5-1.2 .6z" fill-rule="evenodd"/>
<path d="M71.8 152.2l2.9-2v4z" fill-rule="evenodd"/>
<path d="M67.8 153.9l.6 .6-1.2 .5z" fill-rule="evenodd"/>
<path d="M69.5 153.9l.6 .6-1.2 .5z" fill-rule="evenodd"/>
<path d="M180.9 28.7l2 2.9h-4z" fill-rule="evenodd"/>
</g>
<g fill="none" stroke="#4200ff" stroke-width=".25">
<path d="M20.2 17.3h.1M20.2 17.3h14.3M43.1 14.4v5.8M157.9 17.9h.1M157.9 17.9v5.1h-6M157.9 17.9h.3M20.2 20.2h.1M20.2 25.9h.1M20.2 20.2h22.9M20.2 23h22.9M20.2 25.9h14.3M20.2 28.7h14.3"/>
<path d="M34.5 28.7h.1M43.1 20.2h.1M43.1 23h.1M43.1 37.4h.1M43.1 23v14.4M74.4 28.7h.1M74.4 28.7h4.8M74.7 25.9h.1M74.7 28.7h.1M74.7 25.9h13.7M79.2 28.7h.1M79.2 28.7v6.6"/>
<path d="M81 25.9h.1M111.7 28.7h.1M111.7 28.7h4.9M112 25.9h.1M112 28.7h.1M112 25.9h13.8M116.6 28.7h.1M116.6 28.7v6.6M118.3 25.9h.1M151.9 23h.1M151.9 25.9h.1M151.9 28.7h.1"/>
<path d="M151.9 25.9h13.8M151.9 28.7h4.9M152.2 23h.1M152.2 25.9h.1M152.2 28.7h.1M156.8 28.7h.1M156.8 28.7v6.6M175.1 23h.1M175.1 20.2h.1M175.1 20.2v2.8M180.9 23h.1M195.2 23h.1"/>
<path d="M195.2 34.5h.1M195.2 34.5v2.9M209.6 20.2h.1M209.6 20.2h17.2M209.6 20.2v2.8h-34.5M212.4 20.2h.1M212.4 28.7h.1M212.4 28.7v5.8M218.2 37.4h8.6M226.8 37.4h.1M226.8 20.2h.1M226.8 20.2v17.2"/>
<path d="M83.3 57.4h.1M83.3 57.4v2.9M180.9 57.4h.1M180.9 57.4h14.3M180.9 57.4v2.9M195.2 48.9h.1M195.2 48.9v2.8M238.3 54.6h14.3M241.1 54.6h.1M241.1 54.6v17.2M252.6 57.4v14.4M25.9 71.8h.1"/>
<path d="M25.9 66.1h8.6M25.9 63.2h2.8M25.9 68.9h2.8M25.9 71.8h2.8M28.7 63.2h.1M28.7 60.3h.1M28.7 68.9h.1M28.7 60.3v2.9M34.5 66.1h.1M34.5 74.7h.1M34.5 66.1v8.6M46 63.2h.1"/>
<path d="M46 68.9h.1M46 74.7h.1M46 63.2h5.7M46 68.9h5.7M46 74.7h5.7M46 63.2v17.2h5.7M51.7 63.2h.1M51.7 68.9h.1M51.7 74.7h.1M192.4 60.3h.1M192.4 63.2h.1M192.4 66.1h.1"/>
<path d="M192.4 68.9h.1M192.4 71.8h.1M192.4 74.7h.1M192.4 66.1h2.8M192.4 60.3h2.8M192.4 63.2h2.8M192.4 68.9h2.8M192.4 71.8h2.8M192.4 74.7h2.8M238.3 66.1h.1M238.3 66.1h14.3M252.6 66.1h.1"/>
<path d="M252.6 71.8h.1M51.7 86.1h.1M51.7 80.4h.1M51.7 80.4v5.7M54.6 97.6h.1M54.6 97.6h28.7M54.6 97.6v2.9M77.6 97.6h.1M77.6 97.6v2.9M83.3 97.6h.1M129.2 97.6h23M129.2 83.3h5.8"/>
<path d="M129.2 86.1h5.8M135 97.6h.1M135 83.3h.1M135 86.1h.1M135 97.6v2.9M152.2 97.6h.1M152.2 97.6v2.9M241.1 89h.1M241.1 80.4v8.6M252.6 80.4h.1M252.6 80.4v11.5M68.9 106.3h.1"/>
<path d="M68.9 106.3v5.7h14.4M77.6 112h.1M77.6 109.1v2.9M83.3 100.5h.1M83.3 112h.1M83.3 100.5v11.5M129.2 100.5h.1M129.2 100.5v11.5h11.5M135 112h.1M135 109.1v2.9M140.7 106.3h.1M140.7 112h.1"/>
<path d="M140.7 106.3v5.7M226.8 117.7h.1M226.8 117.7v2.9M226.8 117.7h25.8M235.4 117.7h.1M244 117.7h.1M244 117.7v2.9M252.6 117.7h.1M252.6 117.7v2.9M11.5 123.5h.1M11.5 123.5h8.7M31.6 139.5h.1"/>
<path d="M31.6 139.5v4.1M34.5 123.5h.1M34.5 123.5h11.5M46 135h.1M46 135h2.9M46 135v20h2.9M48.9 135h.1M62.9 129.2h.1M62.9 129.2h17.5M63.2 123.5h.1M63.2 126.3h.1M63.2 132.1h.1"/>
<path d="M63.2 123.5h17.2M63.2 126.3h17.2M63.2 132.1h17.2M132.1 123.5h.1M132.1 126.3h.1M132.1 132.1h.1M132.1 135h.1M132.1 137.8h.1M132.1 123.5h8.6M132.1 126.3h8.6M132.1 132.1h2.9M132.1 135h4.8"/>
<path d="M132.1 137.8h2.9M226.8 135h.1M226.8 120.6h.1M226.8 135h31.6M226.8 129.2v5.8M244 132.1h.1M244 132.1v2.9M252.6 123.5h.1M252.6 123.5h5.8M258.4 135h.1M258.4 123.5h.1M258.4 123.5v11.5"/>
<path d="M11.5 155h.1M11.5 155v2.9M31.6 143.6h.1M31.6 155h.1M31.6 157.9h.1M31.6 155v5.8M31.6 143.6h5.8M37.4 155h.1M37.4 157.9h.1M37.4 155v2.9M37.4 157.9h43M46 146.4h.1"/>
<path d="M46 152.2h.1M46 143.6h.1M46 143.6h22.9M46 140.7h2.9M46 146.4h2.9M46 152.2h2.9M48.9 140.7h.1M48.9 146.4h.1M48.9 152.2h.1M48.9 155h.1M69.2 143.6h.1M69.2 143.6h11.2"/>
<path d="M132.1 140.7h.1M132.1 143.6h.1M132.1 146.4h.1M132.1 149.3h.1M132.1 155h.1M132.1 157.9h.1M132.1 143.6h5.1M132.1 140.7h5.1M132.1 149.3h8.6M132.1 155h5.7M132.1 157.9h5.7M140.7 143.6h.1"/>
<path d="M140.7 149.3h.1M140.7 152.2h.1M140.7 143.6v2.8h-8.6M140.7 149.3v2.9M140.7 152.2h11.5M146.4 143.6h.1M146.4 152.2h.1M152.2 140.7h.1M152.2 152.2h.1M152.2 140.7v2.9h-11.5M152.2 152.2v2.8M223.9 143.6h.1"/>
<path d="M223.9 143.6h17.2M223.9 143.6v22.9M241.1 143.6h.1M258.4 143.6h11.4M269.8 143.6h.1M269.8 155h.1M269.8 143.6v11.4M31.6 160.8h.1M31.6 160.8h48.8M57.4 178h.1M57.4 178v11.5h-8.5M132.1 160.8h2.9"/>
<path d="M135 160.8h.1M146.4 169.4h25.9M172.3 169.4h.1M172.3 169.4v14.3M212.4 166.5h14.4M223.9 175.1h.1M223.9 166.5h.1M226.8 160.8h.1M226.8 166.5h.1M226.8 160.8h8.6M226.8 160.8v5.7M229.7 163.7h.1"/>
<path d="M229.7 163.7v11.4h-5.8M229.7 163.7h5.7M235.4 163.7h.1M235.4 163.7v8.6M269.8 172.3h.1M269.8 169.4v2.9M48.9 183.7h.1M48.9 186.6h.1M48.9 189.5h.1M48.9 192.4h.1M48.9 183.7h2.8M48.9 186.6h2.8"/>
<path d="M48.9 192.4h2.8M51.7 192.4h.1M51.7 192.4v2.8M129.2 183.7h.1M129.2 186.6h.1M129.2 192.4h.1M129.2 183.7h2.9M129.2 186.6h2.9M129.2 192.4h2.9M129.2 192.4v2.8M163.7 180.9h.1M163.7 186.6h.1"/>
<path d="M163.7 189.5h.1M163.7 192.4h.1M163.7 180.9v2.8M163.7 186.6v8.6M172.3 183.7h.1"/>
</g>
<g fill="#f00" stroke="#f00" stroke-width=".25">
<circle cx="81" cy="25.9" r=".55"/>
<circle cx="74.7" cy="28.7" r=".56"/>
<circle cx="118.3" cy="25.9" r=".55"/>
<circle cx="112" cy="28.7" r=".55"/>
<circle cx="152.1" cy="23" r=".55"/>
<circle cx="152.1" cy="25.9" r=".55"/>
<circle cx="152.1" cy="28.7" r=".55"/>
<circle cx="146.4" cy="143.6" r=".56"/>
<circle cx="31.6" cy="157.9" r=".56"/>
<circle cx="146.4" cy="152.1" r=".56"/>
<circle cx="180.8" cy="23" r=".55"/>
<circle cx="195.2" cy="23" r=".55"/>
<circle cx="241.1" cy="54.6" r=".55"/>
<circle cx="252.6" cy="66" r=".55"/>
<circle cx="163.6" cy="189.5" r=".55"/>
<circle cx="163.6" cy="192.3" r=".55"/>
<circle cx="77.5" cy="112" r=".55"/>
<circle cx="77.5" cy="97.6" r=".55"/>
<circle cx="134.9" cy="97.6" r=".55"/>
<circle cx="134.9" cy="112" r=".55"/>
<circle cx="46" cy="152.1" r=".56"/>
<circle cx="46" cy="68.9" r=".56"/>
<circle cx="46" cy="74.7" r=".56"/>
<circle cx="244" cy="117.7" r=".55"/>
<circle cx="244" cy="134.9" r=".55"/>
<circle cx="212.4" cy="20.1" r=".55"/>
<circle cx="235.4" cy="117.7" r=".55"/>
<circle cx="223.9" cy="166.5" r=".55"/>
<circle cx="46" cy="140.7" r=".56"/>
<circle cx="46" cy="143.6" r=".56"/>
<circle cx="46" cy="146.4" r=".56"/>
</g>
<g font-size="2.6">
<text x="5.8" y="7.9">MCU, OLED, ESP32 Subsystem</text>
<text x="5.8" y="10.8">Levi Transtrum</text>
<text x="40.2" y="11">3V3</text>
<text x="78.1" y="8.1">3V3</text>
<text x="115.4" y="8.1">3V3</text>
<text x="175.1" y="7.9">Actuator(30mm Fan) Subsystem</text>
<text x="175.1" y="10.8">Brendon Salido</text>
<text x="13.5" y="16.6">1</text>
<text x="20.7" y="16.7">MCLR/VPP</text>
<text x="155" y="14.4">3V3</text>
<text x="175.1" y="16.7">Battery Positive Voltage (~3.6V)</text>
<text x="13.5" y="19.5">2</text>
<text x="13.5" y="22.4">3</text>
<text x="75.3" y="19.6">R5</text>
<text x="81" y="19.6">10k</text>
<text x="112.6" y="19.6">R6</text>
<text x="118.3" y="19.6">10k</text>
<text x="145.5" y="22.4">1</text>
<text x="5.8" y="25.4">J15</text>
<text x="13.5" y="25.2">4</text>
<text x="13.5" y="28.1">5</text>
<text x="23.6" y="25.3">ICSPDAT</text>
<text x="23.6" y="28.2">ICSPCLK</text>
<text x="60.3" y="28.2">J3</text>
<text x="68.1" y="25.2">1</text>
<text x="68.1" y="28.1">2</text>
<text x="85.6" y="25.3">PB 1</text>
<text x="97.6" y="28.5">J5</text>
<text x="105.4" y="25.2">1</text>
<text x="105.4" y="28.1">2</text>
<text x="122.9" y="25.3">PB 2</text>
<text x="137.8" y="26.8">J4</text>
<text x="145.5" y="25.2">2</text>
<text x="145.5" y="28.1">3</text>
<text x="158.8" y="25.3">POT</text>
<text x="185.5" y="28.2">D1</text>
<text x="200.7" y="28.2">C3</text>
<text x="215.3" y="25.4">C4</text>
<text x="215.3" y="28.2">0.1 uF</text>
<text x="56" y="35.9">PB 1 Header</text>
<text x="93.3" y="35.9">PB 2 Header</text>
<text x="185.5" y="31.7">6.2V</text>
<text x="200.7" y="30.8">100 uF</text>
<text x="5.8" y="39.7">ICSP Header</text>
<text x="133.2" y="36.2">Pot Header</text>
<text x="192.4" y="45.4">3V3</text>
<text x="205.8" y="44.3">U2</text>
<text x="217.6" y="44" transform="rotate(-90 217.6 44)">4</text>
<text x="221.1" y="42.5">IFX9201SGAUMA1_BNS</text>
<text x="200.4" y="51.1">2</text>
<text x="231.6" y="53.9">5</text>
<text x="257.8" y="53.9">1</text>
<text x="261.2" y="48.3">J16</text>
<text x="8.7" y="58.3">O1</text>
<text x="25.9" y="56.9">3V3</text>
<text x="80.4" y="54.1">3V3</text>
<text x="88.5" y="59.7">1</text>
<text x="93.3" y="57.2">V1</text>
<text x="122.6" y="59.7">30</text>
<text x="193" y="59.7">PWM12</text>
<text x="199" y="56.8">11</text>
<text x="257.8" y="56.8">2</text>
<text x="19.3" y="62.6">1</text>
<text x="19.3" y="65.4">2</text>
<text x="51.7" y="62.7">R11 330</text>
<text x="68.9" y="62.7">D6</text>
<text x="77.5" y="62.7">LED</text>
<text x="88.5" y="62.6">2</text>
<text x="88.5" y="65.4">3</text>
<text x="122.6" y="65.4">28</text>
<text x="122.6" y="62.6">29</text>
<text x="193" y="62.6">DIR</text>
<text x="193" y="65.5">SS</text>
<text x="200.4" y="62.6">1</text>
<text x="200.4" y="65.4">9</text>
<text x="231.6" y="65.4">7</text>
<text x="261.2" y="62.7">Motor Out</text>
<text x="19.3" y="68.3">3</text>
<text x="19.3" y="71.2">4</text>
<text x="26.5" y="68.3">SCL</text>
<text x="26.5" y="71.2">SDA</text>
<text x="51.7" y="68.4">R12 330</text>
<text x="68.9" y="68.4">D7</text>
<text x="77.5" y="68.4">LED</text>
<text x="88.5" y="68.3">4</text>
<text x="88.5" y="71.2">5</text>
<text x="122.6" y="71.2">26</text>
<text x="122.6" y="68.3">27</text>
<text x="193" y="68.3">SCK 10</text>
<text x="193" y="71.2">MOSI 8</text>
<text x="51.7" y="74.1">R13 330</text>
<text x="68.9" y="74.1">D8</text>
<text x="77.5" y="74.1">LED</text>
<text x="88.5" y="74">6</text>
<text x="88.5" y="76.9">7</text>
<text x="122.6" y="76.9">24</text>
<text x="122.6" y="74">25</text>
<text x="193" y="74.1">MISO 3</text>
<text x="232.5" y="77.3">C5</text>
<text x="255.5" y="74.1">C6</text>
<text x="255.5" y="76.7">0.01 uF</text>
<text x="8.7" y="78.7">OLED_LT</text>
<text x="51.7" y="79.9">R14 330</text>
<text x="68.9" y="79.9">D9</text>
<text x="77.5" y="79.9">LED</text>
<text x="88.5" y="79.8">8</text>
<text x="88.5" y="82.6">9</text>
<text x="122.6" y="82.6">22</text>
<text x="122.6" y="79.8">23</text>
<text x="132.7" y="82.7">TX</text>
<text x="217.6" y="81" transform="rotate(-90 217.6 81)">6</text>
<text x="232.5" y="79.9">0.01 uF</text>
<text x="87" y="85.5">10</text>
<text x="87" y="88.4">11</text>
<text x="122.6" y="88.4">20</text>
<text x="122.6" y="85.5">21</text>
<text x="132.7" y="85.6">RX</text>
<text x="87" y="91.3">12</text>
<text x="87" y="94.1">13</text>
<text x="122.6" y="94.1">18</text>
<text x="122.6" y="91.3">19</text>
<text x="87" y="97">14</text>
<text x="87" y="99.9">15</text>
<text x="122.6" y="99.9">16</text>
<text x="122.6" y="97">17</text>
<text x="8.7" y="105.7">3V3</text>
<text x="66.1" y="102.8">3V3</text>
<text x="83" y="105.7">C7</text>
<text x="94.2" y="106.8">ESP32_LT</text>
<text x="132.1" y="102.8">C8</text>
<text x="137.8" y="102.8">3V3</text>
<text x="83" y="108.3">100nF</text>
<text x="129.2" y="108.6">100nF</text>
<text x="215.3" y="111.5">Battery Positive Voltage (~3.6V)</text>
<text x="5.8" y="117.2">R1</text>
<text x="11.5" y="117.2">10k</text>
<text x="91" y="118.9">U1</text>
<text x="244" y="114.3">2POS Socket Charge Port</text>
<text x="257.8" y="120">2</text>
<text x="25.9" y="122.9">R2</text>
<text x="25.9" y="125.8">100 Ohm</text>
<text x="35.1" y="122.9">MCLR/VPP</text>
<text x="63.8" y="122.9">MCLR/VPP</text>
<text x="63.8" y="125.7">POT</text>
<text x="85.6" y="122.9">1</text>
<text x="85.6" y="125.7">2</text>
<text x="125.5" y="125.7">27</text>
<text x="125.5" y="122.9">28</text>
<text x="132.7" y="122.9">ICSPDAT</text>
<text x="132.7" y="125.7">ICSPCLK</text>
<text x="229.7" y="125.8">C9</text>
<text x="248.6" y="125.8">BT1</text>
<text x="257.8" y="122.9">1</text>
<text x="264.1" y="122.9">J17</text>
<text x="10.9" y="130.1" transform="rotate(-90 10.9 130.1)">2</text>
<text x="63.8" y="128.6">PB 1</text>
<text x="63.8" y="131.5">PB 2</text>
<text x="85.6" y="128.6">3</text>
<text x="85.6" y="131.4">4</text>
<text x="125.5" y="131.4">25</text>
<text x="125.5" y="128.6">26</text>
<text x="132.7" y="131.5">SS</text>
<text x="229.7" y="128.7">0.1 uF</text>
<text x="248.6" y="129.2">3.6V 3500mAh18650</text>
<text x="16.1" y="134.4">J1</text>
<text x="16.1" y="137.8">JUMPER</text>
<text x="28.7" y="136.1">3V3</text>
<text x="48.9" y="134.4">R7</text>
<text x="54.6" y="134.4">330</text>
<text x="66.1" y="134.4">D2</text>
<text x="74.7" y="134.4">LED</text>
<text x="85.6" y="134.3">5</text>
<text x="85.6" y="137.2">6</text>
<text x="125.5" y="137.2">23</text>
<text x="125.5" y="134.3">24</text>
<text x="132.7" y="134.4">MOSI</text>
<text x="132.7" y="137.2">MISO</text>
<text x="149.3" y="137.3">3V3</text>
<text x="10.9" y="141.3" transform="rotate(-90 10.9 141.3)">1</text>
<text x="48.9" y="140.2">R8</text>
<text x="54.6" y="140.2">330</text>
<text x="66.1" y="140.2">D3</text>
<text x="74.7" y="140.2">LED</text>
<text x="85.6" y="140">7</text>
<text x="85.6" y="142.9">8</text>
<text x="125.5" y="142.9">21</text>
<text x="125.5" y="140">22</text>
<text x="132.7" y="140.1">SCK</text>
<text x="132.7" y="143">DIR</text>
<text x="175.1" y="142.7">Switching Voltage Regulator Subsystem</text>
<text x="238.3" y="140.2">L1</text>
<text x="244" y="140.2">330uH</text>
<text x="48.9" y="145.9">R9</text>
<text x="54.6" y="145.9">330</text>
<text x="66.1" y="145.9">D4</text>
<text x="74.7" y="145.9">LED</text>
<text x="84.2" y="148.7">10</text>
<text x="85.6" y="145.8">9</text>
<text x="125.5" y="148.7">19</text>
<text x="125.5" y="145.8">20</text>
<text x="151.9" y="148.8">C2</text>
<text x="175.1" y="145.6">Cayman Preston</text>
<text x="244" y="148.8">U4</text>
<text x="17" y="151.6">C1</text>
<text x="17" y="154.2">100nf</text>
<text x="25.9" y="151.6">R3</text>
<text x="25.9" y="154.5">10k</text>
<text x="32.5" y="151.6">R4</text>
<text x="32.5" y="154.5">10k</text>
<text x="48.9" y="151.6">R10 330</text>
<text x="66.1" y="151.6">D5</text>
<text x="74.7" y="151.6">LED</text>
<text x="84.2" y="151.6">11</text>
<text x="84.2" y="154.4">12</text>
<text x="125.5" y="154.4">17</text>
<text x="125.5" y="151.6">18</text>
<text x="132.7" y="154.4">RX</text>
<text x="151.9" y="151.3">100nF</text>
<text x="226.8" y="151.6">Battery Positive Voltage (~3.6V)</text>
<text x="240.6" y="154.4">1</text>
<text x="263.2" y="154.4">2</text>
<text x="69.5" y="157.3">SCL</text>
<text x="69.5" y="160.2">SDA</text>
<text x="84.2" y="157.3">13</text>
<text x="84.2" y="160.1">14</text>
<text x="125.5" y="160.1">15</text>
<text x="125.5" y="157.3">16</text>
<text x="132.7" y="157.3">TX</text>
<text x="132.7" y="160.2">PWM</text>
<text x="240.6" y="160.1">4</text>
<text x="91.9" y="166.8">PIC18LF27K40_LT</text>
<text x="209.6" y="163.1">3V3</text>
<text x="240.6" y="163">5</text>
<text x="261.2" y="165.4">D10</text>
<text x="215.3" y="171.7">C10</text>
<text x="238.3" y="168.9">LM2575-3.3WU</text>
<text x="261.2" y="168.9">1N5822</text>
<text x="5.8" y="174.3">Relative</text>
<text x="5.8" y="176.9">Humidity</text>
<text x="5.8" y="179.5">Temperature</text>
<text x="25.9" y="178.9">U3</text>
<text x="54.6" y="174.6">3V3</text>
<text x="80.4" y="174.3">Temperature</text>
<text x="80.4" y="176.9">Sensor</text>
<text x="80.4" y="179.5">Subsystem</text>
<text x="160.8" y="177.5">3V3</text>
<text x="215.3" y="174.6">330uF</text>
<text x="5.8" y="182.1">Sensor</text>
<text x="5.8" y="184.7">Subsystem</text>
<text x="42.2" y="183.1">1</text>
<text x="42.2" y="186">2</text>
<text x="49.4" y="183.1">SDA</text>
<text x="129.8" y="183.1">SDA</text>
<text x="137.2" y="183.1">1</text>
<text x="137.2" y="186">2</text>
<text x="150.5" y="180.3">U1</text>
<text x="157" y="183.1">5</text>
<text x="157" y="186">6</text>
<text x="5.8" y="188.7">Trent Packer</text>
<text x="42.2" y="188.8">3</text>
<text x="42.2" y="191.7">4</text>
<text x="49.4" y="186">SCL</text>
<text x="80.4" y="188.7">Cayman Preston</text>
<text x="129.8" y="186">SCL</text>
<text x="137.2" y="188.8">3</text>
<text x="137.2" y="191.7">4</text>
<text x="157" y="188.8">7</text>
<text x="157" y="191.7">8</text>
<text x="172.3" y="191.8">Size</text>
<text x="183.7" y="191.8">Document Number</text>
<text x="267" y="191.8">Rev</text>
<text x="175.1" y="194.7">A</text>
<text x="183.7" y="194.7">EGR314 Team 304 Final PCB Schematic</text>
<text x="270.1" y="195.2">1.0</text>
<text x="25.9" y="199.3">SHT40-AD1B-R2</text>
<text x="139.8" y="198.1">TMP1075_CP</text>
<text x="172.3" y="200.4">Date:</text>
<text x="183.7" y="200.4">Tuesday, February 28, 2023</text>
<text x="229.7" y="200.4">Sheet</text>
<text x="244" y="200.4">1</text>
<text x="252.6" y="200.4">of</text>
<text x="261.2" y="200.4">1</text>
</g>
<text font-size="2.6" fill="#cc8006" x="196.1" y="28.2">+</text>
<g font-size="2.6" fill="#00c">
<text x="205.3" y="52.9">VSO</text>
<text x="219.4" y="50.9" transform="rotate(-90 219.4 50.9)">VS</text>
<text x="205.3" y="58.6">DIS</text>
<text x="221.3" y="55.8">OUT1</text>
<text x="10.4" y="64.4">VCC</text>
<text x="93.3" y="61.5">EN</text>
<text x="93.3" y="64.4">GPIO36</text>
<text x="109.9" y="64.4">GPIO22</text>
<text x="109.9" y="61.5">GPIO23</text>
<text x="205.3" y="64.4">DIR</text>
<text x="205.3" y="61.5">PWM</text>
<text x="10.1" y="67.3">GND</text>
<text x="10.8" y="70.1">SCL</text>
<text x="93.3" y="67.3">GPIO39</text>
<text x="93.3" y="70.1">GPIO34</text>
<text x="111.3" y="70.1">GPIO3</text>
<text x="111.3" y="67.3">GPIO1</text>
<text x="205.3" y="67.3">CSN</text>
<text x="205.3" y="69.8">SCK</text>
<text x="221.3" y="67.3">OUT2</text>
<text x="10.5" y="73">SDA</text>
<text x="93.3" y="73">GPIO35</text>
<text x="93.3" y="75.9">GPIO32</text>
<text x="109.9" y="75.9">GPIO19</text>
<text x="109.9" y="73">GPIO21</text>
<text x="205.3" y="75.9">SO</text>
<text x="205.3" y="73">SI</text>
<text x="219.4" y="76.1" transform="rotate(-90 219.4 76.1)">GND</text>
<text x="93.3" y="78.7">GPIO33</text>
<text x="93.3" y="81.6">GPIO25</text>
<text x="109.9" y="78.7">GPIO18</text>
<text x="111.3" y="81.6">GPIO5</text>
<text x="93.3" y="84.5">GPIO26</text>
<text x="93.3" y="87.3">GPIO27</text>
<text x="109.9" y="87.3">GPIO16</text>
<text x="109.9" y="84.5">GPIO17</text>
<text x="93.3" y="90.2">GPIO14</text>
<text x="93.3" y="93.1">GPIO12</text>
<text x="93.3" y="96">GPIO13</text>
<text x="109.9" y="96">GPIO15</text>
<text x="111.3" y="93.1">GPIO2</text>
<text x="111.3" y="90.2">GPIO4</text>
<text x="93.3" y="98.8">GND1</text>
<text x="93.3" y="101.7">VIN</text>
<text x="113.5" y="98.8">GND</text>
<text x="114.6" y="101.7">3V3</text>
<text x="90.5" y="124.7">MCLR/VPP RB7/ICSPDAT</text>
<text x="90.5" y="127.5">RA0</text>
<text x="90.5" y="130.4">RA1</text>
<text x="105.2" y="127.5">RB6/ICSPCLK</text>
<text x="117" y="130.4">RB5</text>
<text x="90.5" y="133.3">RA2</text>
<text x="90.5" y="136.1">RA3</text>
<text x="117" y="136.1">RB3</text>
<text x="117" y="133.3">RB4</text>
<text x="90.5" y="139">RA4</text>
<text x="90.5" y="141.9">RA5</text>
<text x="117" y="141.9">RB1</text>
<text x="117" y="139">RB2</text>
<text x="90.5" y="144.7">VSS 1</text>
<text x="90.5" y="147.6">RA7</text>
<text x="116.6" y="147.6">VDD</text>
<text x="117" y="144.7">RB0</text>
<text x="90.5" y="150.5">RA6</text>
<text x="90.5" y="153.4">RC0</text>
<text x="114.7" y="150.5">VSS 2</text>
<text x="116.9" y="153.4">RC7</text>
<text x="90.5" y="156.2">RC1</text>
<text x="90.5" y="159.1">RC2</text>
<text x="90.5" y="162">RC3</text>
<text x="116.9" y="162">RC4</text>
<text x="116.9" y="159.1">RC5</text>
<text x="116.9" y="156.2">RC6</text>
<text x="245.4" y="156.2">VIN</text>
<text x="245.4" y="162">FB</text>
<text x="254.3" y="156.2">OUT</text>
<text x="245.4" y="164.8">ON/OFF</text>
<text x="33.4" y="184.9">SDA</text>
<text x="142.1" y="184.9">SDA</text>
<text x="149.8" y="184.9">Vin</text>
<text x="33.3" y="190.7">VDD</text>
<text x="33.7" y="187.8">SCL</text>
<text x="142.1" y="187.8">SCL</text>
<text x="142.1" y="190.7">Alert</text>
<text x="150.4" y="187.8">A0</text>
<text x="150.4" y="190.7">A1</text>
<text x="33.6" y="193.5">VSS</text>
<text x="142.1" y="193.5">GND</text>
<text x="150.4" y="193.5">A2</text>
</g>
<g font-size="2.1">
<text x="30.2" y="2.2">5</text>
<text x="84.7" y="2.2">4</text>
<text x="139.2" y="2.2">3</text>
<text x="193.8" y="2.2">2</text>
<text x="248.3" y="2.2">1</text>
<text x=".8" y="29.8">D</text>
<text x="276.3" y="29.8">D</text>
<text x=".8" y="80.1">C</text>
<text x="276.3" y="80.1">C</text>
<text x=".8" y="130.3">B</text>
<text x="276.3" y="130.3">B</text>
<text x=".8" y="180.5">A</text>
<text x="276.3" y="180.5">A</text>
<text x="30.2" y="206">5</text>
<text x="84.7" y="206">4</text>
<text x="139.2" y="206">3</text>
<text x="193.8" y="206">2</text>
<text x="248.3" y="206">1</text>
</g>
</svg>
